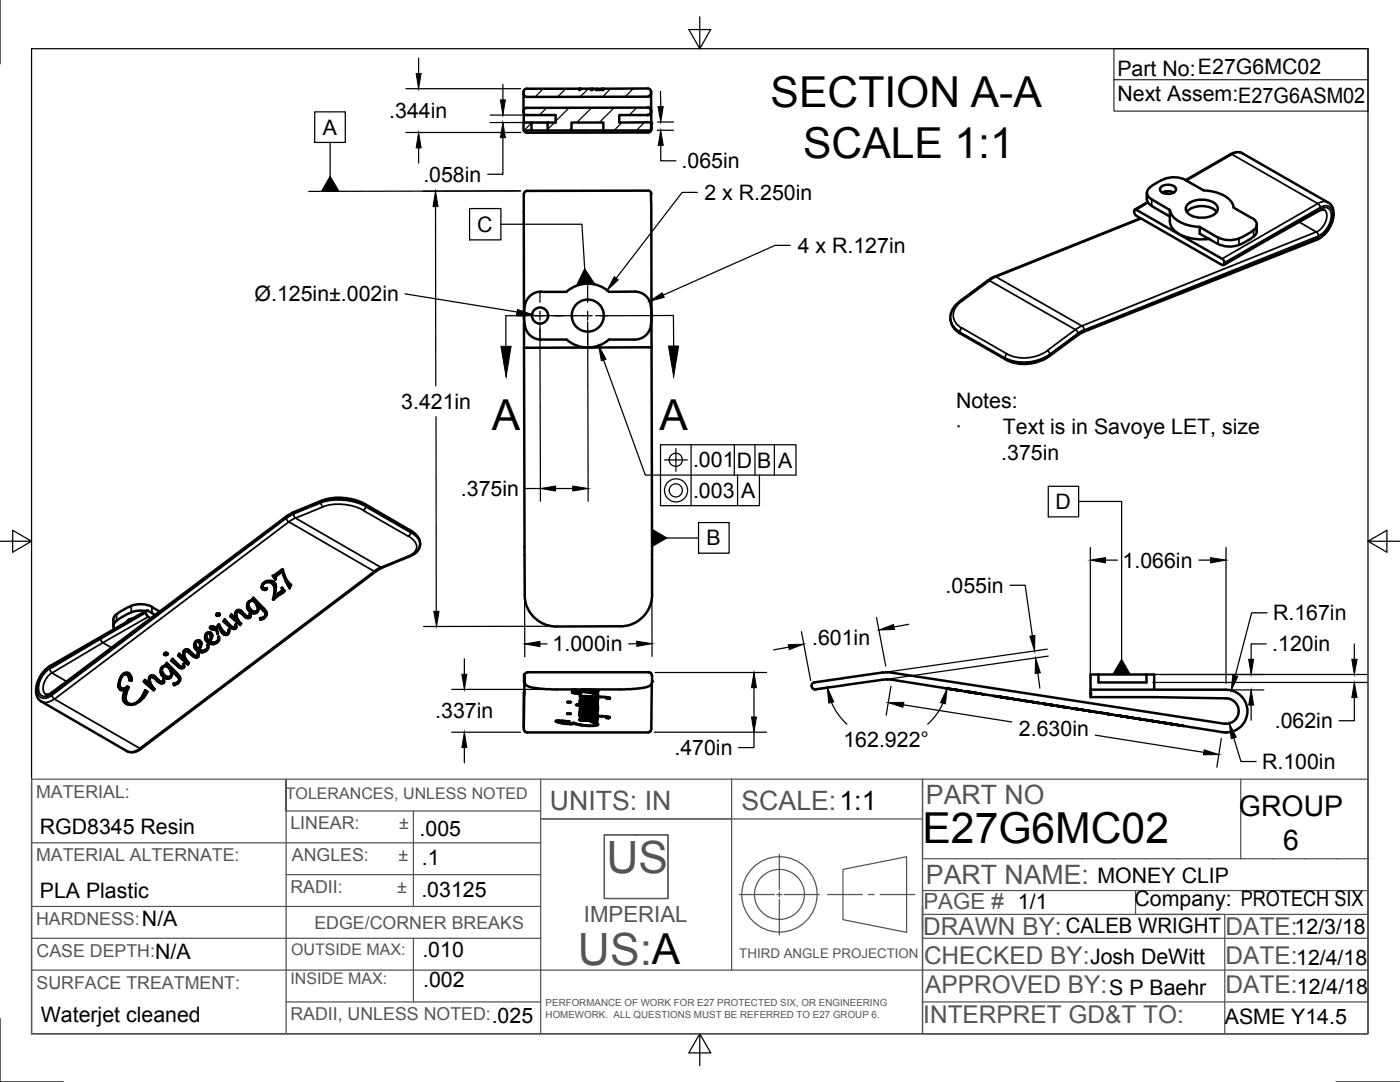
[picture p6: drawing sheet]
<svg xmlns="http://www.w3.org/2000/svg" width="279mm" height="216mm" viewBox="0 0 279 216" stroke-linecap="round" stroke-linejoin="round" font-family="sans-serif">
<!-- layer: Visible -->
<g fill="none" stroke="#000" stroke-width=".5">
<path d="M115.6 17.7h-10.5a.68 .68 0 0 0-.6 .6v3.7M115.8 17.7v.3h-.2v-.3l.2 .1M115.8 17.7v.2M115.8 17.7h2.2M118 17.7h.3M118 17.7l-.1 .3h.3l.1-.3M118.3 17.7h.8l-.2 .3h1.5l.1-.3M120.2 17.7h.3M120.2 17.7l-1.1 .1M120.2 17.7v.3M120.5 17.7h8.9l.4 .2 .1 .4M129.9 18.3v.4a.6 .6 0 0 1-.6 .6h-24.3l-.4-.2-.1-.4"/>
<path d="M129.9 18.3l.1 7.3M104.5 38.7l.1 30.7M104.5 22.5v2M106.1 26h3.2M106.1 24.5h-1.6v1.5h1.6M106.1 24.5h3.2M106.1 24.5v1.5M109.3 26h4.8M109.3 24.5v1.5M114.1 26h6.3M114.1 26v-1.5h6.3v1.5M120.4 26h9.5"/>
<path d="M129.3 21.5a.62 .62 0 0 1 .6 .6M129.3 38l-24.1 .1a.62 .62 0 0 0-.6 .6M129.4 38a.62 .62 0 0 1 .6 .7M129.9 38.7l.1 30.6M129.9 22.3v.1a.6 .6 0 0 1-.6 .6h-5.7v1.5l6.3-.1v1.6l-.4 .4-24.4 .1-.4-.2-.1-.3M129.9 22.1a.68 .68 0 0 0-.6-.6h-24.2a.72 .72 0 0 0-.6 .7 .72 .72 0 0 0 .6 .8h5.8v1.5h-1.6M129.9 22.1v.2M129.9 22.3a.62 .62 0 0 1-.6 .6M130 24.4l-.1 1.6M228.9 38.5v1.3M228.9 39.8l.4 .8 .6 .5M231.7 37.4a2.12 2.12 0 0 1 3 .2 1.39 1.39 0 0 1-1.8 1.1 1.23 1.23 0 0 1-1.4-1.1z"/>
<path d="M232 38.4a2.54 2.54 0 0 1 2.2 0M232.7 38.2l-.6 .3M236.5 35.9l3.7 2.1a6.4 6.4 0 0 1 5.9 2.8l.1 .6M236.6 35.9a6.4 6.4 0 0 0-7.7 2.3 1.47 1.47 0 0 0 1 1.6l3.6 2.1v2.2M236.6 36l8.9-5.2a2.32 2.32 0 0 1 2.5-.2l17.1 9.8a3.2 3.2 0 0 1 .8 3.9l-.6 1.3-.7 .9-1.5 1.2-46.9 18.5-1.1 .7-6.1 4.5-2.4 1-1.7 .2h-1.1l-2.3-.5-9.8-5.5a3.6 3.6 0 0 1-.3-6.3l6.4-4.8 29.8-11.9M108 58.2a3.2 3.2 0 0 0-3.2 2.7M121.5 58.2h5.2a3.2 3.2 0 0 1 3.2 2.7M121.5 58.2a6.4 6.4 0 0 0-8.4 0h-5.1M226.3 42.1v.2M226.4 42.3l.4 .7M226.8 41.9l17.1 9.7M226.8 43.1l17.1 9.8"/>
<path d="M226.8 41.8l-.4 .1v.2M229 40.3l-2.5 1.5M229.8 41.1l3.7 2.1M233.5 44.1a3.8 3.8 0 0 0 3 3.1l2.7 .6 2.2-.1M233.5 41.9a4 4 0 0 0 3 2.9l3 .5M236.9 42.3a4.4 4.4 0 0 1 5.9 0M237.1 40.7a4.5 4.5 0 0 1 5.8 .4 1.29 1.29 0 0 1-.8 1.8 4.6 4.6 0 0 1-5.3-.7 1.17 1.17 0 0 1 .3-1.5zM239.4 45.3v1.3l3.7 2.1M239.4 45.3l3.7 2.1M243.1 47.4a5.2 5.2 0 0 0 4.2 .2M243.1 48.7a5.2 5.2 0 0 0 4.2 .2M243.9 51.6l.5 .8"/>
<path d="M244.3 52.4v.2M244.4 52.6l-.1 .2h-.4M246.2 41.4l3.6 2.1M249.9 43.5a1.32 1.32 0 0 1 .9 1.1 1.32 1.32 0 0 1-.6 1.3l-1.3 .9-1.6 .8M250.8 44.8v1.3M250.8 46.1a2.22 2.22 0 0 1-1.5 1.7l-2 1.1M264.2 41.9l-.4-.1-.5 .2-19.1 10.9M104.7 60.9a9.5 9.5 0 0 0 .5 5.4 3.3 3.3 0 0 0 2.8 1.5h5.1a6.4 6.4 0 0 0 8.4-.1M129.9 60.9a12.1 12.1 0 0 1-.2 4.8 3.3 3.3 0 0 1-3 2.1h-5.2M130 69.3l-25.4 .1M130 69.3l.1 49.4a6.3 6.3 0 0 1-6.3 6.3h-12.7a6.3 6.3 0 0 1-6.4-6.3l-.1-49.3M49.8 120v.1"/>
<path d="M50.4 119.6v.2M50.4 119.8l-.1-.1 .3-.4 2.3 2.3 .3 .7v.5M50.4 119.8a1.14 1.14 0 0 0-.9 1.7M50.4 119.7h.2M50.6 119.7l.1 .2M50.6 119.7v.2M50.6 119.9l-.8 .2M50.6 119.9l.2 .2M50.7 119.9l.6 .8M50.7 119.9l.1 .2M52.2 117.1l.2 .3M52.4 116.7v.1"/>
<path d="M52.4 116.7v.3M52.4 116.5v.2M52.4 117.4l.4 .1M52.4 117.4l.1 .2M52.5 117.6l.3 .1M52.7 116.2v.2M52.7 116.4a.57 .57 0 0 0-.2 .8 .57 .57 0 0 0 .8 .2l-.1 .2M52.8 117.5v.2M53.1 117.4l-.3 .1M53.1 117.4h.1M53.1 117.4l.1 .2M53.2 117.6l-.4 .1"/>
<path d="M53.4 116l.7 .1M53.4 116h-.4M53.4 116v.1M53.4 116.1l.8 .2M53.4 116.1l-.7 .3M54.1 116.1l.4 .4M54.1 116.1l.1 .2M54.2 116.3l.4 .4M54.5 116.5l.3 .7M54.5 119.5h.1M54.5 116.5l.1 .2M54.5 114.9l.4 .5"/>
<path d="M54.6 116.7l.2 .5M54.8 117.2l-.1 1.7-.2 .7 .1 .1v-.2M54.9 115.6l-.5-.7 .4-.2 1.6-1.1a5.9 5.9 0 0 0 1.7 3.1l-.3 .7M54.9 115l.1 .4M54.9 115l.1 .2M54.9 115.4h.1M54.9 115.4v.2M55 115.2l-.1 .4M55 116.8v.2M55 117l-.2 2M55 117l.1 .2M55.1 117.2a1.39 1.39 0 0 0-1-1.3 1.39 1.39 0 0 0-1.5 .4l-.1 .1a.71 .71 0 0 0 0 1.2"/>
<path d="M55.1 117.2l-.3 1.8M55.1 119l-.5 .5M55.1 119l.1 .1M55.2 119.1l-.6 .6M56.3 117.3v.2M56.4 113.8l.6 1.9M56.4 114l.6 1.9M56.4 114v-.2l-1.5 1.2M56.4 114l-1.4 1.2M56.4 118.1l-1.3 .9M56.4 118.1l.1 .2M56.5 118.3l.3-.4-.5-.6v.6l-1.5 1.1"/>
<path d="M56.5 118.3l-1.3 .8M56.8 117.8l-.4 .3M57 115.7l.7 1.5M57 115.9l.8 1.5M57 115.7v.2M57.7 117.2l.1 .2M58 116.6l-.3 .6M22.6 123.7v1.3M23.2 122.6l-.4 .5-.2 .5M23.6 136.9l.4 .6M23.9 135.7v1.1M23.9 135.7l.1 .2"/>
<path d="M24 137.5l.7 .1 .3-.2v.2M24 135.9a.92 .92 0 0 0 .7 1.5l.8-.4 .2 .2-.5 1.4M24 137.5v.2M24.2 135l-.3 .7M24.2 135.2l-.2 .7M24.2 135v.2M24.6 134.5l-.4 .5M24.6 134.5l.1 .2M24.7 134.7l-.5 .5M25 137.6l-.3 .8-.1 1M25 137.6l-.4 .2-.6-.1M25.1 138.5v1"/>
<path d="M25.1 138.5l.1 .1M25.2 138.6a1.3 1.3 0 0 0 .7 1.8 2.36 2.36 0 0 0 2.4-1.4l.7-1.3 .4 .4-.7 1.1M25.3 134.4l.4 .5 .1 .5M25.3 134.6l.4 .5 .1 .7h.5M25.3 134.4l-.4-.1-.3 .2M25.3 134.6l-.3-.1-.3 .2M25.3 134.4v.2M25.6 137.1l-.5 1.4M25.7 123.6l.2 .1M25.8 135.6h.5v.2M26.2 120.9l-1.6 .8-1.4 .9M26.2 120.9a5.2 5.2 0 0 1 4.2 .2"/>
<path d="M26.3 135.8v-.2a1.09 1.09 0 0 0-.6-1.2 1.09 1.09 0 0 0-1.3 .2v.1a3.5 3.5 0 0 0-.7 2.5l.3 .5M26.3 135.3v.3M26.6 123.4a1.47 1.47 0 0 0-1.3 .7M27.9 139.7l-.6 .4M27.9 139.9l-1 .6M27.9 139.7v.2M28.7 139l-.8 .7M28.7 139v.2M28.7 139.2l-.8 .7M29 121.9a7.5 7.5 0 0 0-6.3 2.6l-.1 .7 .2 .3M29.1 122.1v.2M29.1 122.3a1.26 1.26 0 0 0 1 1.1"/>
<path d="M29.2 121.8l-19.4 11.2-.8 .6-.8 1.1-.6 1.1-.3 1.1a2.65 2.65 0 0 0 1 3.1l17 9.9a2.64 2.64 0 0 0 2.9-.5l47-35.5 .8-.5 5.8-2.4a2.6 2.6 0 0 0 2-2.2 2.6 2.6 0 0 0-1.4-2.6l-10-5.8-1.5-.6-1.7-.4-2.4-.1-2 .4-6.3 2.5-1.2 .7-47.2 35.5-.6 .2h-.4M29.3 138l-.6 1M29.6 121.9l1.4 .8M29.6 121.8l-.4 .1-.1 .2M29.7 135.5l.5 1.3-1.3-1.2-.2 .4 2 1.8-.1-.2-1.9-1.7M30 134.9l-.1 .8M30 134.9l.1 .2M30.1 135.1a1.62 1.62 0 0 0 .4 2l.4 .4-.2 .3M30.2 134.9h.2M30.2 134.9h-.2M30.2 134.9l.1 .1M30.3 135l.1 .1"/>
<path d="M30.3 135l-.2 .1M30.3 121.1l1.6 .9M30.4 134.9l.3 .2M30.4 135.1l.3 .2M30.4 134.9v.2M30.7 135.1l1.1 1M30.7 135.1v.2M30.7 135.3l1.2 .9M30.8 137.4l-.2 .2M31.8 136.1l.4 .1M31.8 136.1l.1 .1M31.9 136.2l.3 .2"/>
<path d="M32 134l.2 .4M32.2 134.4l.2 .4 .4 .3M32.2 134.6l.6 .7M32.2 134.4v.2M32.2 136.2v.2M32.3 133.7a1.45 1.45 0 0 0 1.6 1.3l.3-.3-.1-.8M32.4 133l-.1 .7M32.5 133.1l-.2 .6M32.5 133v.1M32.6 136.1l-.4 .1M32.6 136.1v.2M32.6 136.3l-.4 .1"/>
<path d="M32.7 135.9v-.4h-.1a.42 .42 0 0 1-.2 .6 .42 .42 0 0 1-.6-.3l-.7-.7a.78 .78 0 0 0-1.1-.3 .78 .78 0 0 0-.2 1.1l.4 .9M32.7 135.5v.6M32.7 135.9l-.1 .2M32.7 135.9v.2M32.7 130.5h.1M32.7 136.1l-.1 .2M32.8 135.1l.6 .1M32.8 135.1v.2M32.8 135.3l.6 .1M32.8 130.5h.3M32.8 130.7h.3M32.8 130.5v.2"/>
<path d="M33.1 132.6l.1 .2M33.1 130.5v.2M33.2 132.8l-.2-.1 .3-.4 2.2 2.2 .4 .5v.8M33.2 132.8a1.14 1.14 0 0 0-1.1 .6 1.14 1.14 0 0 0 .1 1.2M33.2 132.8h.1M33.3 133l-.8 .1M33.3 130.5h-.2M33.3 133l.2 .1M33.3 132.8l.2 .1M33.3 132.8v.2M33.3 130.5l.1 .1M33.4 130.6a.32 .32 0 0 0-.2-.4 .32 .32 0 0 0-.4 .2v.3"/>
<path d="M33.4 130.6l-.3 .1M33.4 130.4l-.1 .1M33.4 135.2v.2M33.5 132.9l.5 .8M33.5 133.1l.6 .8M33.5 132.9v.2M34 135l-.6 .2M34 135.2l-.6 .2M34 133.7l.2 .6M34 133.7l.1 .2M34 135v.2M34.1 133.7v-.2l1.6 1.7"/>
<path d="M34.1 133.7l1.6 1.7M34.1 133.7l.3 .9-.4 .6M34.3 131.8l1.5 1.2M34.3 134.2l-.3 .8M34.7 136.4v.1M34.7 136.5v.2M34.7 136.4v.3M35.4 136.2l-.7 .3M35.4 136.2l.1 .2M35.5 136.4l-.8 .3M35.7 135.4a.87 .87 0 0 1-1 1M35.7 135.2l.1 .3"/>
<path d="M35.7 135.2v.2M35.8 133l.4 .1M35.8 133v.2M35.8 133.2l.5 .1M35.9 135.6l-.5 .6M35.9 135.6v.2M35.9 135.8l-.4 .6M36 135.3l-.1 .3M36.2 133.1l.1 .2M36.6 130.4l.4 1.3-1.2-1.3-.3 .4 2 1.8v-.2l-1.9-1.7M36.6 133l-.4 .1M36.6 133.2l-.3 .1"/>
<path d="M36.6 133v.2M36.7 132.5h-.1a.39 .39 0 0 1-.2 .6 .39 .39 0 0 1-.5-.2l-1.5-1.5-.2 .5 1.6 1.3M36.7 132.5v.4M36.7 132.5l.1 .5M36.7 132.9l-.1 .1M36.7 132.9l.1 .1M36.8 133l-.2 .2M36.9 129.8l-.2 .3 .1 .4M36.9 129.9l-.1 .2a2.31 2.31 0 0 0 .8 2.1M36.9 129.8v.1M37.1 129.7h.2M37.1 129.7l-.2 .1"/>
<path d="M37.1 129.7v.2M37.1 129.9h.2M37.1 129.9h-.2M37.3 129.7l.3 .2M37.3 129.7v.2M37.3 129.9l.3 .2M37.6 129.9l1 1M37.6 129.9v.2l1.1 1M37.6 132.2l-.1 .2M37.6 132.2l.1 .1-.2 .3M38.6 130.9l.5 .1M38.6 130.9l.1 .2"/>
<path d="M38.7 131.1l.4 .1M38.7 128.8l.2 .4M38.9 129.2l.6 .6M38.9 129.3l.6 .7M38.9 129.2v.1M39 128v.5M39.1 131v.2M39.1 127.9l.1 .1M39.2 128a1.03 1.03 0 0 0 .5 1.5l.2-.8-.1-.4M39.2 128h.4M39.4 130.9l-.3 .1M39.4 130.9l.1 .2"/>
<path d="M39.5 129.8l.8 .2M39.5 130l.8 .2M39.5 131.1l-.4 .1M39.5 127.8h.1M39.5 129.8v.2M39.5 127.8l.3 .3M39.5 127.8l.1 .2M39.6 128l.2 .3M39.6 130.7v-.3l-.2-.1a.44 .44 0 0 1-.2 .6 .44 .44 0 0 1-.6-.3l-.6-.6a.77 .77 0 0 0-1.1-.3 .77 .77 0 0 0-.3 1l.4 1M39.6 130.4v.5M39.6 130.7l-.2 .2M39.6 130.9l-.1 .2"/>
<path d="M39.6 130.7v.2M39.8 128.1l.1 .5M39.8 128.1v.2M40.2 128.5l-.4 1.1a.97 .97 0 0 0 1.1 .1 .97 .97 0 0 0 .5-1M40.2 128.5a.72 .72 0 0 0-.8-.7 .72 .72 0 0 0-.7 .8l.2 .7M40.2 128.3l-.5 1.1 .1 .2M40.2 128.2v.3M40.3 130v.2M40.9 127.2l.1 .3M41 127.5l.6 .6M41 127.5l.1 .2M41.1 127.7l.6 .6"/>
<path d="M41.1 129.7l-.8 .3M41.1 129.9l-.8 .3M41.1 129.7v.2M41.2 126.4l-.1 .5M41.3 126.4a1.08 1.08 0 0 0 .5 1.5l.3-.6-.1-.6M41.3 126.4h.4M41.3 126.3v.1M41.4 128.7l.2 .1-.1 .6M41.4 128.7v.1M41.5 129.2l-.4 .5M41.5 129.4l-.4 .5M41.5 129.2v.2"/>
<path d="M41.6 128.7l-.1 .5M41.6 128.1l.9 .2M41.6 126.2h.1M41.6 128.1l.1 .2M41.7 128.3l.8 .2M41.7 126.2l.3 .3M41.7 126.2v.2M41.7 126.4l.3 .3M41.9 125.2l.2 .1M42 126.5l.1 .4M42 126.5v.2M42.1 125.3l.3 .2 .6-.1"/>
<path d="M42.1 125.3v.2M42.1 125.5l.4 .2 .5-.1M42.1 125.5l-.2-.3a.65 .65 0 0 1 1.1 .1l.7-.7a3.2 3.2 0 0 0 1.5 1.8l.3-.1 .1-.6h.1M42.1 125v.3M42.2 125.2l-.1 .1 .3 .1h.5M42.2 125v.2M42.3 126.7l-.4 1.3M42.3 126.6v.1M42.3 126.7l.1 .2M42.4 126.9l-.3 .8a.32 .32 0 0 0 0 .4 .32 .32 0 0 0 .4 .1 .93 .93 0 0 0 1.1-1.2M42.4 126.9a.74 .74 0 0 0-.9-.7 .74 .74 0 0 0-.6 .9l.2 .6M42.4 125.1l.3 .1"/>
<path d="M42.4 125.1l-.2 .1M42.4 125v.1M42.5 128.3v.2M42.7 125.2l.2 .2M42.7 125.1v.1M42.8 125.2l.1 .2M43 125.4l.4 .9M43 125.6l.4 .9M43 125.4v.2M43.2 125.5l.3 .6v.4h-.1M43.2 122.6h.1M43.2 122.6l.3 .1"/>
<path d="M43.2 122.6l.1 .2M43.3 128l-.8 .3M43.3 122.8l.2 .1M43.3 128v.2M43.3 128.2l-.8 .3M43.3 125.2l-.2 .1 .1 .2M43.3 125.2l.1 .2M43.4 125.4l-.2 .1M43.4 126.3h.1M43.4 126.3v.2M43.5 122.7v.2M43.6 127h.1v.7"/>
<path d="M43.6 125l-.3 .2M43.6 127v.1M43.6 125v.2M43.6 125.2l-.2 .2M43.7 127.5l-.4 .5M43.7 124.7l.4 1.1 .6 .6M43.7 124.7l-.1 .3M43.7 124.8l-.1 .4M43.7 124.7v.2v-.2M43.7 127.5v.2M43.7 124.7h.1M43.7 127.1v.4"/>
<path d="M43.7 127.7l-.4 .5M43.7 124.9l.4 1.1 .6 .6M43.8 122.8a.31 .31 0 0 0-.3-.4 .31 .31 0 0 0-.3 .3l.1 .1M43.8 122.6l-.3 .1M43.8 122.8l-.3 .1M43.8 122.6v.2M43.8 122.5v.1M44.7 126.4l.3 .1M44.7 123.9l1.5 1.3M44.7 126.4v.2M44.7 126.6l.4 .1M45 126.5l.6-.2 .1-.6v.6l-.2 .3"/>
<path d="M45 126.5l.1 .2M45.4 126.4l.1 .2M45.5 126.6l-.4 .1M45.7 126v.2M46 122.9l1.9 1.7M46.2 125.2l.4 .1M46.2 125.2v.2M46.2 125.4l.4 .1M46.6 125.3v.2M46.9 122.5l.5 1.3M47 125.2l-.4 .1M47 125.2v.2"/>
<path d="M47 125.4l-.4 .1M47.1 124.7v.5M47.1 125l-.1-.4a.37 .37 0 0 1-.1 .5 .37 .37 0 0 1-.5 0l-1.6-1.5-.2 .4 1.6 1.4M47.1 125l-.1 .2M47.1 125.2l-.1 .2M47.1 125v.2M47.3 121.9l-.2 .4v.4M47.3 121.9v.2M47.3 122.1a1.32 1.32 0 0 0 .3 1.7l.4 .6M47.4 123.8l-1.2-1.2-.3 .4 2 1.7M47.5 121.8l.2 .1M47.5 122l.2 .1"/>
<path d="M47.5 121.8l-.2 .1M47.5 122l-.2 .1M47.5 121.8v.2M47.7 121.9l.2 .2M47.7 122.1l.3 .2M47.7 121.9v.2M47.9 124.6v.1M47.9 122.1l1.2 .9M47.9 122.1l.1 .2M48 122.3l1.1 .9M48 124.4l-.1 .2M48 124.4l.1 .1-.2 .2"/>
<path d="M49.1 123l.4 .2M49.1 123.2l.4 .1M49.1 123v.2M49.3 121l.1 .4M49.4 121.4l.7 .6M49.4 121.4l.1 .1M49.5 121.5l.6 .7M49.5 123.2v.1M49.7 120.1l-.1 .6M49.8 120.1a1.29 1.29 0 0 0 .6 1.8 .63 .63 0 0 0 .7 .1 .63 .63 0 0 0 .3-.7l-.1-.4M49.9 123.1l-.4 .1M49.9 123.2l-.4 .1"/>
<path d="M49.9 123.1v.1M50 122.5h-.2a.41 .41 0 0 1-.2 .5 .41 .41 0 0 1-.5-.2l-.9-.8a.77 .77 0 0 0-1.1-.1 .77 .77 0 0 0 0 1.1l.3 .8M50 122.5v.3M50 122.5v.5M50 122.8l-.1 .3M50 122.8v.2M50 123l-.1 .2M50.1 122l.6 .2M50.1 122v.2M50.1 122.2l.6 .2M50.7 122.2v.2M50.8 120.1l.5 .8"/>
<path d="M51.2 122l-.5 .2M51.2 122l.1 .2M51.3 122.2l-.6 .2M51.3 120.7l.1 .5M51.3 120.7v.2M51.4 120.7l-.1-.2 1.6 1.7M51.4 120.7l1.6 1.7M51.4 120.7a1.08 1.08 0 0 1-.1 1.5M51.6 121.2l-.4 .8M51.9 123.3v.2M51.9 123.5l.1 .2M52.7 123.2l-.8 .3"/>
<path d="M52.7 123.4l-.7 .3M52.7 123.2v.2M52.9 122.2l.1 .3M52.9 122.2l.1 .2M53 122.4a.87 .87 0 0 1-1.1 .9l.1 .4M53.1 122.6l-.4 .6M53.1 122.6l.1 .2M53.2 122.2l-.1 .4M53.2 122.8l-.5 .6M104.6 138.3v.2M104.6 138.4l.1 .2M104.7 138l-.1 .2"/>
<path d="M104.7 135v1.1a1.45 1.45 0 0 0 1.7 1.1l3.7 .4h14.7l2.5-.2 1.3-.2a1.29 1.29 0 0 0 1.5-1.2v-1.3l-.1-.3-.4-.3-24.4 .1a.59 .59 0 0 0-.5 .6l-.2 10.3M104.7 134.6h-.1l.1 1.6M114.3 137.6l-.1 .2h1.1h-.4l-.1-.2M114.4 138v.2M114.6 138.3l.9 .1M114.6 138.3l-.4-.2 .4-.1h1.7l2.5 .4M114.6 138.3h.1M114.7 138v.1M115.4 138h.1M115.5 138.3v.1M115.8 139l-.2-.1 5.1 .2 1 .2v.1h-.2M115.8 138.4h-.3"/>
<path d="M115.8 138.3v.1M115.8 138.9v.1M115.8 139h.3M115.9 139v.1M116 139.6l3.3 .4-3.4-.1M116 137.6l1.3 .1M116 139.5v.1M116.1 139l-.4 .1 .8 .2 1.9 .1M116.1 138.9v.1M116.1 139.6h.6M116.1 139.6h-.1M116.1 139.5v.1"/>
<path d="M116.2 138.1l1.5 .2M116.2 138.1l-1.2-.1-.6 .2 .3 .1h1.3l-.2 .1M116.2 138v.1M116.2 139.2h.1M116.3 139.7l1.6 .2-2.3-.1h.3M116.3 139.7h.1M116.3 139.5v.1M116.4 139l-.5 .1 1.4 .2h1.8M116.4 137.6l2.6 .1 .5 .2-2.2-.2M116.4 139h.3M116.4 138.9v.1M116.7 139l2.1 .2"/>
<path d="M116.7 138.9v.1M116.7 139.5l2.5 .1M116.9 138.1h.1M117.2 139.3v.1M117.3 137.6v.1M117.7 138.3l1.5 .3M117.7 138.2v.1M117.8 139l3.1 .2M117.8 139l1.1 .1 .5 .2-1 .1M117.8 139h.1M118.4 139.3v.1M118.7 138.1l-.5-.1h1.1l-.1 .4"/>
<path d="M118.7 138.1h.1M118.7 138v.1M118.7 139.6h.1M118.8 139.2l.3 .1M118.8 138.2l.4 .1M118.8 138.3v.1M118.8 139.1v.1M118.8 138.1v.3M118.8 138v.1M118.9 139.5l-3.2 .1 .6 .1M118.9 139.5l-.4-.1 .9 .2h-.2M118.9 139.5h.1"/>
<path d="M119.1 139.2v.1M119.1 139.2v.2M119.2 138.3v.3M119.2 139.5v.1M119.2 138.3h.1M119.2 138.4l.2 .2h-.2M119.3 138l-.1 .4M120.9 139.2h.4M120.9 139.1v.1M121.3 139.2l.1 .1M121.3 139.2h.1M121.4 139.3l.1-.1v.2"/>
<path d="M121.4 139.3l-.3 .1h.4M130.1 136.4l-.1 9.2-.1 .2-.5 .3h-24.3l-.3-.1-.3-.4 .1-7.7M177.1 135.6l-14.5 2a.73 .73 0 0 1-.6-.7 .73 .73 0 0 1 .6-.8l13.5-1.9h1.7l66.9 10.2M188.7 137.4l1.7 .2zM189.2 137.4l2.7 .5zM192.5 138l3.8 .6zM198.3 138.9l3.5 .5-2.5-.4 .5 .1M199 139l2.2 .3zM199.2 139l.6 .1M199.8 139.1l2.3 .3zM202.1 139.4l1.3 .2zM203.1 139.6l2.6 .4z"/>
<path d="M217.6 138.3v.2M217.6 139.1h12.8M217.6 138.4l.1 .7M217.7 137.6l-.1 .6M217.7 138.3v.2M217.7 137.6v.6M217.7 138.4v.7M219.2 134.6h-1.6v3h27.1a4.3 4.3 0 0 1 4.3 4.7 4.3 4.3 0 0 1-5 3.8l-66-10.5h-1M219.2 134.6h9.6M219.2 134.6v1.6h9.6v-1.6M228.8 134.6h1.5v3M230.3 139.1l14.4 .3a2.53 2.53 0 0 1 2.5 2.5 2.53 2.53 0 0 1-2.5 2.5"/>
<path d="M25.2 140.2l.6 .2 .2 .2M25.2 140.2l-.5-.4-.1-.4 .1 .5 .5 .5M25.2 140.2v.2M25.2 140.4l.8 .2M26.9 140.3v.2M26.9 140.5l-.9 .1M111 143.8v.2M111.1 143.8l.1 .2M111.2 144l1.8 .4h1.1l.2-.1h.4l2.1 .5h1.6l.6-.1 .1-.1M111.4 144.2l2.5 .3M111.4 144.1v.1M111.6 143.9l1.7 .1"/>
<path d="M111.6 143.9l-.4 .1M111.6 143.8v.1M113.3 142.4v.1M113.3 143.9l.4 .1-1.9-.2-.9 .1 .5 .3M113.3 140v.1M113.3 140h.5M113.3 140.1h.3M113.5 142.4v.1M113.6 140.1h.2M113.6 140v.1M113.8 140l.2 .1h-.2M113.8 142.4h-.6l.1 .1"/>
<path d="M113.8 142.4l.1 .1h-.6M113.8 140v.1M113.8 142.4v.1M113.9 144.4l.3 .1a1.15 1.15 0 0 1 1.1 .1l1.7 .3 2.2-.2M114.6 144.3v.1M115.1 140.6l-.2 .1 1.4-.1M115.1 140.6v.1M115.2 140.6h.7h-.3M115.2 140.6h.1M115.3 140.6h.3M115.3 140.6h.1M115.5 140.7h.1"/>
<path d="M115.6 140.6h.1M115.8 142.8l-.3-.1 4.8 .2 1.4 .3-.3 .1M115.8 141.4l2 .2M115.8 141.3v.1M115.8 142.7v.1M115.8 142.5h-.2h3.3M115.8 142.5l3.3 .1M115.8 140.9l2 .2-.6-.1M115.8 140.9h.1M115.8 142.5h.1M115.8 143.7v.1M115.9 140.1v.1"/>
<path d="M115.9 142.8v.1M115.9 140.6h.1M116 143.5l3.3 .4-3.5-.1M116 143.4v.1M116 142.7l-.2 .1M116 142.8l-.3 .1 .6 .2 2.1 .2M116 140.5l-.2-.1 3.2 .1M116 140.5l-.9 .1M116 140.4l.3 .2M116 142l3.3 .3-3.5-.1M116 140.4v.1M116 141v.1"/>
<path d="M116 141.5h.1M116 141.8v.2M116 144.6v.2M116 140.4l.1 .1M116.1 141.4h.5M116.1 141.4h-.3M116.1 140.9h.5M116.1 140.9h-.3M116.1 141.9h.6M116.1 141.9l-.1 .1M116.1 143.5h3M116.1 143.5h-.1"/>
<path d="M116.1 140.8v.1M116.1 141.3v.1M116.1 141.8v.1M116.1 143v.1M116.1 143.4v.1M116.1 140.5l3.1 .1M116.1 140.4v.1M116.2 142v.1M116.3 140.6l1.3 .1-1.3-.1M116.3 140.5v.1M116.3 141.8v.1M116.3 143.4v.1"/>
<path d="M116.3 142.8l-.4 .1 1.8 .3 1.3-.1-.3-.1M116.3 142.8h.3M116.3 142.7v.1M116.6 142.8l1.4 .1M116.6 141.4l1.2 .2M116.6 140.9l.6 .1M116.6 140.9h.1M116.6 141.3v.1M116.6 142.7v.1M116.7 143.4v.1M116.7 141.9h2.6l-.5-.1h-.3l.4 .1-2.9-.1-.3 .1 2.2 .3h-2.3h.2M117 141.7h1.1"/>
<path d="M117 141.1v.1M117 141.6v.1M117.1 141.4v.1M117.2 140.9h-1.5a1.9 1.9 0 0 0 1.6 .3h.8M117.2 140.9l.7 .2 1.2-.1M117.2 140.9v.1M117.2 143.1v.1M117.7 144.8v.1M117.8 142.8l3.1 .2M117.8 142.9l1.5 .2-.2 .1M117.8 141.1h.1M117.8 141.6h.1"/>
<path d="M118 142.9l.7 .1M118 142.9h.1M118.1 141.1v.1M118.1 141.6v.1M118.4 143.2v.1M118.6 144.3l.5 .3M118.6 144.1v.2M118.6 144.1l-.7-.1 .7 .3M118.6 144.1l.4 .1a.28 .28 0 0 1 .3 .1 .28 .28 0 0 1 0 .4h-.1M118.6 141.9v.1M118.6 142.6h.1M118.6 143.5h.1"/>
<path d="M118.6 144.8h.1M118.7 140.2v.1M118.7 140.6h.1M118.7 143h.1M118.9 141.4l-.6-.1 1.1 .2-.4 .2M118.9 141.4l.2 .1M118.9 140.9l-.6-.1 .7 .1 .4 .2-.4 .1M118.9 140.9l.2 .1M118.9 140.9h.1M118.9 141.4h.1M118.9 143.4h.1M118.9 142.5l-.5-.1 .9 .1-.2 .1"/>
<path d="M118.9 140.2l-3.3-.1 .3 .1M118.9 140.2l-.4-.1 .8 .1h-3.4M118.9 140.1v.1M118.9 141.8v.1M118.9 142.5h.1M119 144.2l.1 .4M119 144.2v.3M119 141.7h-.9M119 141.2h-.9M119 140.5l-.5-.1 .8 .1-.1 .1M119 140.5h.1M119 141v.2"/>
<path d="M119 141.5v.2M119 143v.1M119.1 143.2l-.7 .1M119.1 141.5l-1.1 .1-1.2-.3-1.2 .1 1.4 .3M119.1 144.5h.1M119.1 140.9v.1M119.1 141.4v.1M119.1 143v.2M119.1 143.4h.2h-3.7l.5 .2 1.8 .2-2.3-.1 .2 .1M119.1 141.8v.2M119.1 142.5v.1M119.2 140.2v.1"/>
<path d="M119.2 140.5v.1M119.2 144.5v.2M119.3 144.4l-.1 .1M120.9 143l.3 .1M120.9 142.9v.1M121.2 143.1l.2 .1-.4 .1h.4M121.2 143v.1M121.4 143.1v.2M121.4 143v.1M206.2 140.1l.8 .1M206.2 140.1h.3M206.2 140.1l-.4-.1 .6 .1"/>
<path d="M206.4 140.1h.2zM207 140.2l.5 .1zM208.1 140.4h.3M208.1 140.4l1.1 .2zM208.1 140.4l1.6 .2-1.3-.2M208.4 140.4l1.3 .2M208.4 140.4l1.1 .2M209.5 140.6l.9 .1-.7-.1M209.5 140.6l.4 .1-.2-.1M209.5 140.6h.2M210.7 140.8l2.7 .4zM211.3 140.9l1.5 .2z"/>
<path d="M211.4 140.9l1.4 .2zM213.8 141.3l2.6 .4zM214.3 141.4l1.6 .2zM216.8 141.8l.9 .1-.9-.1M217.2 141.8l3.2 .5zM220.9 142.4h.1M220.9 142.4l.8 .1M220.9 142.4h-.4l.6 .1M220.9 142.4l.2 .1M221.1 142.5h.1M221.7 142.5l.4 .1zM222.7 142.7l3.8 .6z"/>
<path d="M226.4 143.3l1 .2M226.5 143.3l3.6 .6-2.7-.4M227.4 143.5h.3zM229.5 143.8l6.7 1.1zM232.4 144.3h.1"/>
<circle cx="107.8" cy="63" r="1.61"/>
<circle cx="117.3" cy="63" r="3.2"/>
</g>
<g fill="#000">
<circle cx="115.8" cy="17.7" r=".25"/>
<circle cx="129.3" cy="21.5" r=".25"/>
<circle cx="129.3" cy="23" r=".25"/>
<circle cx="130" cy="24.6" r=".25"/>
<circle cx="42.8" cy="125.2" r=".25"/>
<circle cx="115.3" cy="137.8" r=".25"/>
<circle cx="117.9" cy="139.9" r=".25"/>
<circle cx="118" cy="139.1" r=".25"/>
<circle cx="118.2" cy="138" r=".25"/>
<circle cx="121.5" cy="139.2" r=".25"/>
<circle cx="130.1" cy="136" r=".25"/>
<circle cx="188.7" cy="137.4" r=".25"/>
<circle cx="190.9" cy="137.7" r=".25"/>
<circle cx="191" cy="137.7" r=".25"/>
<circle cx="191.4" cy="137.8" r=".25"/>
<circle cx="192.8" cy="138" r=".25"/>
<circle cx="193" cy="138" r=".25"/>
<circle cx="193.2" cy="138.1" r=".25"/>
<circle cx="193.6" cy="138.1" r=".25"/>
<circle cx="193.7" cy="138.1" r=".25"/>
<circle cx="194.4" cy="138.3" r=".25"/>
<circle cx="194.9" cy="138.3" r=".25"/>
<circle cx="195.5" cy="138.4" r=".25"/>
<circle cx="196.3" cy="138.6" r=".25"/>
<circle cx="198.9" cy="139" r=".25"/>
<circle cx="199.3" cy="139" r=".25"/>
<circle cx="199.6" cy="139.1" r=".25"/>
<circle cx="200.1" cy="139.2" r=".25"/>
<circle cx="200.5" cy="139.2" r=".25"/>
<circle cx="200.6" cy="139.2" r=".25"/>
<circle cx="201" cy="139.3" r=".25"/>
<circle cx="201.1" cy="139.3" r=".25"/>
<circle cx="201.2" cy="139.3" r=".25"/>
<circle cx="201.4" cy="139.4" r=".25"/>
<circle cx="202.8" cy="139.5" r=".25"/>
<circle cx="203" cy="139.6" r=".25"/>
<circle cx="203.1" cy="139.6" r=".25"/>
<circle cx="204.1" cy="139.7" r=".25"/>
<circle cx="205" cy="139.9" r=".25"/>
<circle cx="114.3" cy="144.3" r=".25"/>
<circle cx="116" cy="140.4" r=".25"/>
<circle cx="117.9" cy="143.8" r=".25"/>
<circle cx="117.9" cy="142.2" r=".25"/>
<circle cx="119.1" cy="140.9" r=".25"/>
<circle cx="121.4" cy="143.1" r=".25"/>
<circle cx="206.5" cy="140.1" r=".25"/>
<circle cx="206.8" cy="140.2" r=".25"/>
<circle cx="207" cy="140.2" r=".25"/>
<circle cx="207.1" cy="140.2" r=".25"/>
<circle cx="209" cy="140.5" r=".25"/>
<circle cx="209.1" cy="140.5" r=".25"/>
<circle cx="209.2" cy="140.6" r=".25"/>
<circle cx="209.4" cy="140.6" r=".25"/>
<circle cx="209.5" cy="140.6" r=".25"/>
<circle cx="209.6" cy="140.6" r=".25"/>
<circle cx="209.7" cy="140.6" r=".25"/>
<circle cx="209.9" cy="140.7" r=".25"/>
<circle cx="210" cy="140.7" r=".25"/>
<circle cx="211.3" cy="140.9" r=".25"/>
<circle cx="211.8" cy="141" r=".25"/>
<circle cx="212.6" cy="141.1" r=".25"/>
<circle cx="212.8" cy="141.1" r=".25"/>
<circle cx="214.3" cy="141.4" r=".25"/>
<circle cx="214.5" cy="141.4" r=".25"/>
<circle cx="214.9" cy="141.5" r=".25"/>
<circle cx="215" cy="141.5" r=".25"/>
<circle cx="215.9" cy="141.6" r=".25"/>
<circle cx="216.1" cy="141.7" r=".25"/>
<circle cx="216.9" cy="141.8" r=".25"/>
<circle cx="217.3" cy="141.9" r=".25"/>
<circle cx="217.4" cy="141.9" r=".25"/>
<circle cx="217.7" cy="141.9" r=".25"/>
<circle cx="218.7" cy="142.1" r=".25"/>
<circle cx="219.7" cy="142.2" r=".25"/>
<circle cx="220.6" cy="142.4" r=".25"/>
<circle cx="220.9" cy="142.4" r=".25"/>
<circle cx="221.1" cy="142.5" r=".25"/>
<circle cx="221.5" cy="142.5" r=".25"/>
<circle cx="221.7" cy="142.5" r=".25"/>
<circle cx="221.7" cy="142.6" r=".25"/>
<circle cx="223.2" cy="142.8" r=".25"/>
<circle cx="223.3" cy="142.8" r=".25"/>
<circle cx="223.4" cy="142.8" r=".25"/>
<circle cx="223.6" cy="142.9" r=".25"/>
<circle cx="223.9" cy="142.9" r=".25"/>
<circle cx="224" cy="142.9" r=".25"/>
<circle cx="224.5" cy="143" r=".25"/>
<circle cx="224.9" cy="143.1" r=".25"/>
<circle cx="225.4" cy="143.1" r=".25"/>
<circle cx="225.6" cy="143.2" r=".25"/>
<circle cx="225.8" cy="143.2" r=".25"/>
<circle cx="226.5" cy="143.3" r=".25"/>
<circle cx="227.1" cy="143.4" r=".25"/>
<circle cx="227.3" cy="143.4" r=".25"/>
<circle cx="227.4" cy="143.5" r=".25"/>
<circle cx="228.4" cy="143.6" r=".25"/>
<circle cx="229.6" cy="143.8" r=".25"/>
<circle cx="229.9" cy="143.9" r=".25"/>
<circle cx="230.1" cy="143.9" r=".25"/>
<circle cx="230.8" cy="144" r=".25"/>
<circle cx="231.7" cy="144.2" r=".25"/>
<circle cx="232.5" cy="144.3" r=".25"/>
<circle cx="233.1" cy="144.4" r=".25"/>
<circle cx="233.4" cy="144.4" r=".25"/>
<circle cx="233.5" cy="144.4" r=".25"/>
<circle cx="233.6" cy="144.5" r=".25"/>
<circle cx="234.5" cy="144.6" r=".25"/>
<circle cx="235.5" cy="144.8" r=".25"/>
<circle cx="235.9" cy="144.8" r=".25"/>
</g>
<!-- layer: Visible Narrow -->
<g fill="none" stroke="#000" stroke-width=".35">
<path d="M229.8 39.8v1.3M233.1 38.2l-.7 .4M245.6 30.8h.3M245.9 30.8l17.1 9.8-19.1 11M245.9 30.8l-9.1 5.3M248 30.6a2.05 2.05 0 0 0-2.1 .2M197.2 55.9l.3 .1M197.5 56l17.1 9.8M197.5 56l-5.6 4.2M198.5 55.2h.3M198.8 55.2l-1.3 .8M227.8 43.7l-29 11.6 17.1 9.7 46.8-18.7-3.4-2"/>
<path d="M229.1 40.5l-2.3 1.4M243.1 47.4v1.3M247.3 47.6v1.3M250.2 45.9v1.3M253.3 47.4l-.1 .3M253.3 47.4l-9 5.2M263 40.6l.5 .7a1.6 1.6 0 0 1 1.9 0 1.6 1.6 0 0 1 .6 1.8 5.6 5.6 0 0 1-2.9 4.3l-46.6 18.5M263.1 47.4l-.3 .4M263.4 42l.1-.3-10.2 5.7M263.4 41.4l-19.1 11M263.5 41.7a1.38 1.38 0 0 1 1.7-.1 1.38 1.38 0 0 1 .5 1.6 5 5 0 0 1-2.6 3.9l-46.8 18.8M264.3 41.9a2.13 2.13 0 0 1 .1 2.7l-.9 1.2-.8 .5 .4 .5v.3"/>
<path d="M265.1 40.4a2.05 2.05 0 0 0-2.1 .2M189.7 63.9a3.9 3.9 0 0 0 1.9 2.6h.1M189.7 63.8a3.4 3.4 0 0 0 1.9 2.4v-.3l.3-.5 9 5.2M191.5 66.3l9.1 5.2zM191.6 60.1h.3M191.9 60.1a2.96 2.96 0 0 0-1.7 2.7 2.96 2.96 0 0 0 1.7 2.7M200.6 71.5l.1 .2M200.6 71.4l.2-.6 .2-.2a7.9 7.9 0 0 0 8-.7l.5 .8a8.9 8.9 0 0 1-8.9 .7M209.5 71v-.2a8.9 8.9 0 0 1-8.9 .7M214.6 65.8l-5.6 4.1M214.6 65.8l1.3-.8 .3 .2 .1 .6M214.6 65.8l.5 .7"/>
<path d="M215 66.7l-.1 .2M215.1 66.5l-5.6 4.3 5.5-4.1M216.3 65.8l-1.2 .7M216.4 65.9l-1.4 .8M216.5 65.9l-.2 .3M64.3 99.9l-.2 .3a11.6 11.6 0 0 1 9 .7l-.2-.3M54.9 118.3v.2M55.3 114.6v.2M55.9 118.4v.2M57.1 103.4l-46.8 35.3 .5 .8M57.1 103.4l.5 .7M57.3 103.2l-47 35.3"/>
<path d="M57.4 103l-.1 .2M57.6 104.1l17.1 9.9-46.8 35.3M57.6 104.1l-46.7 35.4 17 9.8M57.7 117.1v.2M58.4 102.5l5.6-2.3-5.4 2.3M58.5 102.5l-1.2 .7M58.7 102.2l-.2 .3M59 103.4l17 9.8 5.5-2.2M59 103.4l-.4-.5v-.3l-1.5 .8M59 103.3l-1.3 .8M64.1 100.3v.3l.3 .5M64.1 100.3a11.6 11.6 0 0 1 9 .8"/>
<path d="M64.4 101.1l-5.4 2.3M64.4 101.1a10.3 10.3 0 0 1 8.1 .7M72.5 101.8l9 5.2M73 101.1l-.5 .7M73 101l9 5.3-9-5.2zM74.6 114h.4M76 113.2h.3M76 113.2l-1.3 .7M81.8 105.8l.2 .4M82 106.2a2.92 2.92 0 0 1 1.9 2.5M83.9 108.8a2.89 2.89 0 0 0-1.9-2.5l-.5 .7a2.45 2.45 0 0 1 1.6 2.6l-.9 1-.7 .4h.3M10.1 132.8l-.2 .3a5.2 5.2 0 0 0-2.4 5.1 1.49 1.49 0 0 0 2.4 .8l.5-.3"/>
<path d="M10.3 138.4a1.46 1.46 0 0 1-2.5-.4 4.7 4.7 0 0 1 2.1-4.5l.5 .7a3.5 3.5 0 0 0-1.5 4.1l.2 .2M10.4 138.2l-.1 .2M10.9 139.5a2.4 2.4 0 0 1-2.6 .5M20.1 127.5l.1 .5 .3 .2M20.1 127.5l-10.2 6M20.5 128.2l-10.1 6.1 2.9 1.7M20.5 128.2l1.8 1M23.3 122.6v1.3M26.2 120.9v1.3M29.1 122.1l-19.2 11M29.1 122.3l-9 5.2M29.6 123.1l-9.1 5.1"/>
<path d="M30.3 121.1v1.2M31.5 135.8v.2M35.2 134.6v.2M35.4 132.8l.1 .2M38.3 130.6v.2M43.9 125.3v.2M44.1 125.8v.2M45.8 124.9v.2M48.7 122.7v.2M52.4 121.6l.1 .2M27.9 149.3h.3M27.9 149.3a2.4 2.4 0 0 1-2.6 .5"/>
</g>
<!-- layer: Border -->
<path d="M0 .1v12.6M6.3 9.7h266.7v196.6h-266.7zM139.7 3.4v6.3l2.1-3.8h-4.3l2.2 3.8M0 108h6.3l-3.8-2.2v4.4l3.8-2.2M273 108l3.8 2.2v-4.4l-3.8 2.2h6.3M0 203.2v12.7h12.7M139.7 206.3l-2.2 3.8h4.3l-2.1-3.8v6.3M266.7 215.9h12.6" fill="none" stroke="#000" stroke-width=".25"/>
<!-- layer: Header -->
<g fill="none" stroke="#545454" stroke-width=".25">
<path d="M6.3 155.5h266.7v50.8h-266.7zM107.9 155.5v50.8M146 155.5v38.1M184.1 155.5v50.8M247.6 155.5v15.8M6.3 168.2h101.6M57.1 174.5h50.8M82.5 161.8v19.1M107.9 161.8h-50.8v-6.3v50.8M107.9 163.4h76.2M120.6 166.6h12.7v12.7h-12.7zM147.5 178.5h7"/>
<path d="M155 178.5h1M155.5 170.5v7M155.5 178v1M155.5 179.5v7M156.5 178.5h7.1M165.2 178.5h6.9M168.2 173.5l12.7-2.5v15l-12.7-2.5zM173.3 178.5h1.2M175.7 178.5h6.9M184.1 171.3h88.9M184.1 177.7h88.9M226.6 177.7v4.8"/>
<path d="M6.3 193.6h177.8v6.3h88.9M6.3 180.9h101.6M6.3 187.2h101.6M57.1 199.9h50.8M82.5 187.2v12.7M184.1 185.6v-4.7v6.3h88.9M184.1 187.2v6.4h88.9M184.1 199.9v6.4h88.9M184.1 182.5h88.9M228.6 182.5h15.8v23.8"/>
<circle cx="155.6" cy="178.5" r="7.5"/>
<circle cx="155.6" cy="178.5" r="5"/>
</g>
<g fill="none" stroke="#545454" stroke-width=".2">
<path d="M190.5 171.3h.1M196.8 171.3h.1M203.2 171.3h.1M209.5 171.3h.1M215.9 171.3h.1M222.2 171.3h.1M228.6 171.3h.1M234.9 171.3h.1M241.3 171.3h.1M247.6 171.3h.1M254 171.3h.1M260.3 171.3h.1"/>
<path d="M266.7 171.3h.1M273 171.3h.1"/>
</g>
<!-- layer: Titleblock -->
<path d="M222.3 9.7h50.7v12.5h-50.7zM222.3 15.9h50.7" fill="none" stroke="#000" stroke-width=".2"/>
<!-- layer: Dimensions -->
<g fill="none" stroke="#000" stroke-width=".25">
<path d="M81 17.7h22.9M83.5 11.6v3.1M100.4 16.9v3M131.8 18.2l.1 3.1M81 26.4h22.9M83.5 29.5v3M97.8 23h11.8M97.8 24.5h11.8M100.4 27.5v7.3h-3.1M103.9 38.1h-19.5M131.2 26h3.2M131.2 24.4h3.2"/>
<path d="M131.9 29v3.1h3M139.2 38.4h-3.1l-13.1 17.1M80.8 58.6l22.4 3.7M86.9 41.2l.1 35.8M157.7 49h-3l-22.3 9.9M107.8 64.3l.1 35.7M117.3 64.2l.1 35.8M87 83.1l.1 38.9M104.8 97.5h3.1M110.9 97.5h3.4M104.7 112v19.1M130.1 112v19"/>
<path d="M201.6 116.8h3l1.4 10.1M217.6 109.2v27.2M220.6 111.8h2.4M239.3 111.8h2.3M244.7 109.2v27.2M90.1 137.6h19.7M92.7 131.5v3M107.8 128.5h1.4M109.8 125h-25.3M127.1 128.4l-1.6 .1M130.7 134.2h22.3M150.5 137.2v5.9"/>
<path d="M157.4 129.1l-3 .6M159.9 126.1l1.9 9.7M167.2 136.9l-4.6 .7M174.9 123.2l1.9 9.7M177.8 136.9l-.9 5.8M181.4 124.6l-3 .5M207.1 134.3l.4 3M209 129.5l-31.6 4.5M209.2 130.9l-31.8 4.6M230 134.6h42.9M230 136.2h42.9M231.6 137.7h20.6"/>
<path d="M252.7 128.5h-3v3.1M252.9 122.3h-3.1l-3.3 12.5M270.3 139.2v4.6h-3M270.3 128.5v3.1M90.1 146.1h13.8M92.7 149.2v3M130.6 146.1h22.4M150.5 146.1v3.1h-3.1M165.9 140.1l1.6 2.7 1.5 1.7M180.3 140.6l21.6 3.5M188.2 140.3l-1.5 2.6-1.6 1.6M218.6 146.7l21.6 3.4"/>
<path d="M243.7 147.3l-.9 5.8M246.2 147.2l1.5 4.8h3M249.7 140.7v3"/>
</g>
<g fill="#000" stroke="#000" stroke-width=".2">
<path d="M83 14.7h1l-.5 3zM99.9 19.9h1l-.5 3.1zM83.5 26.4l.5 3.1h-1zM100.4 24.5l.5 3h-1zM131.3 21.3h1.1l-.5 3.1zM131.9 26l.5 3h-1zM86.9 38.1l.5 3.1h-1zM122.6 55.2l.8 .7-2.2 2zM129.6 60.1l2.6-1.7 .4 .9zM103.3 61.8l2.9 1h-3.1zM107.9 97.5l3-.5v1zM114.3 97l3.1 .5-3.1 .5z"/>
<path d="M217.6 111.8l3-.5v1zM241.6 111.3l3.1 .5-3.1 .5zM86.6 122h1l-.5 3zM92.2 134.5h1l-.5 3.1zM104.7 128.5l3.1-.5v1zM127.1 127.9l3 .5-3 .6zM150.5 134.2l.5 3h-1zM157.3 128.6l3.1-.1-2.9 1.1zM175.4 125.7l2.9-1.1 .2 1zM205.5 126.9l1-.1v3.1zM206.7 131.3l.9 2.9-1 .2zM246 134.7l1 .3-1.3 2.8z"/>
<path d="M249.2 131.6h1l-.5 3zM269.8 131.6h1l-.5 3zM270.3 136.2l.5 3h-1zM92.7 146.1l.5 3.1h-1zM150 143.1h1l-.5 3zM165.1 137.2l1.3 2.8-1 .3zM177.3 140.2l3.1-.1-.2 1zM189 137.4l-.3 3-1-.2zM240.3 149.6l2.9 1h-3zM245.3 144.3l1.4 2.8-1 .3zM249.7 137.7l.5 3h-1z"/>
</g>
<!-- layer: Hatching -->
<g fill="none" stroke="#000" stroke-width=".25">
<path d="M108.4 17.7l-1.6 1.6M112.9 17.7l-1.6 1.6M117.4 17.7l-1.6 1.6M121.9 17.7l-1.6 1.6M126.4 17.7l-1.6 1.6M129.9 18.6l-.6 .7M106.1 24.5l-1.5 1.5M109.1 21.5l-1.4 1.5M110.7 24.5l-1.4 1.3M113.6 21.5l-2.7 2.7M114.1 25.5l-.5 .5M118.1 21.5l-3 2.9"/>
<path d="M122.6 21.5l-2.9 2.9M124.2 24.4l-1.6 1.6M127.1 21.5l-1.5 1.4M128.6 24.4l-1.5 1.6"/>
</g>
<!-- layer: Annotations -->
<g fill="none" stroke="#000" stroke-width=".25">
<path d="M62.8 22.3h6.1v6.1h-6.1zM65.9 28.4v6.8M103.9 38.1l-42.3 .1M93.7 41.6h6.3v6.3h-6.3zM100 44.7h16.1l.6 8.9M111.7 63h-10.7v6.1M114.1 63h2.4M118.9 63h2.3M120.5 71.8l8.3 23h30.1v-6.1h-27.1v12.2h19.8v-6.1M123.6 63l10.8-.1v6.2M132.6 91.8h4.6M134.9 89.5v4.6"/>
<path d="M137.9 88.7v12.2M146.6 88.7v6.1M147.2 94.8v6.1M150.7 88.7v6.1M154.5 88.7v6.1M209.2 97h6.1v6.1h-6.1zM133.1 107.4h6.3M139.4 104.3h6.1v6.1h-6.1zM215.3 100.1h8.5v31.5"/>
<circle cx="134.9" cy="97.9" r="1.31"/>
<circle cx="134.9" cy="91.7" r="1.31"/>
<circle cx="134.9" cy="97.9" r="2.31"/>
</g>
<path d="M65.9 35.2l1.8 3h-3.6zM116.7 53.6l1.9 2.9-3.5 .2zM100 69.1h2l-1 6.1zM119.5 69l1.5 2.7-1 .3zM133.4 69.1h2l-1 6.1zM130.1 105.6l3 1.8-3 1.7zM223.8 131.6l1.8 3h-3.5z" fill="#000" stroke="#000" stroke-width=".2"/>
<!-- layer: Center Lines -->
<path d="M107.8 58.4v1.9M117.3 56.7v3.6M103.1 63h2M106.9 63h1.7M107.8 62.1v1.8M107.8 65.7v2M110.4 63h4.2M116.4 63h1.8M117.3 62.1v1.8M117.3 65.7v3.5M120 63h3.5" fill="none" stroke="#000" stroke-width=".25"/>
<g font-size="8.9" fill="#545454">
<text x="121.1" y="174.1">US</text>
<text x="115.3" y="192.6">US:A</text>
</g>
<g font-size="8.5">
<text x="153.8" y="21.3">SECTION A-A</text>
<text x="160.3" y="31.5">SCALE 1:1</text>
<text x="98.2" y="85.9">A</text>
<text x="131.6" y="85.8">A</text>
<text x="184.1" y="168.2">E27G6MC02</text>
</g>
<g font-size="5.7">
<text x="247.3" y="162.9">GROUP</text>
<text x="256.1" y="169.7">6</text>
</g>
<g font-size="5.3" fill="#545454">
<text x="109.7" y="161.6">UNITS: IN</text>
<text x="148" y="161.6">SCALE:1:1</text>
<text x="184.8" y="160.4">PART NO</text>
<text x="184.8" y="176.3">PART NAME:</text>
</g>
<g font-size="4.9" fill="#545454">
<text x="184.3" y="186.5">DRAWN BY:</text>
<text x="244.6" y="186.5">DATE:</text>
<text x="184.4" y="192.4">CHECKED BY:</text>
<text x="244.6" y="192.3">DATE:</text>
<text x="184.7" y="198.2">APPROVED BY:</text>
<text x="244.6" y="198.1">DATE:</text>
<text x="184.3" y="204.1">INTERPRET GD&amp;T TO:</text>
</g>
<g font-size="4.4" fill="#545454">
<text x="116.5" y="184">IMPERIAL</text>
<text x="184.3" y="181.5">PAGE # 1/1</text>
</g>
<g font-size="4.3">
<text x="223" y="15.1">Part No:E27G6MC02</text>
<text x="77.7" y="23.6">.344in</text>
<text x="223" y="20.1">Next Assem:E27G6ASM02</text>
<text x="64.4" y="26.9">A</text>
<text x="136" y="33.6">.065in</text>
<text x="84.5" y="36.3">.058in</text>
<text x="140.6" y="39.9">2 x R.250in</text>
<text x="95.3" y="46.2">C</text>
<text x="159.2" y="50.5">4 x R.127in</text>
<text x="50.8" y="60">Ø.125in±.002in</text>
<text x="80.1" y="81.6">3.421in</text>
<text x="190.8" y="81.5">Notes:</text>
<text x="190.6" y="86.6">·</text>
<text x="200.1" y="86.6">Text is in Savoye LET, size</text>
<text x="138.3" y="93.3">.001</text>
<text x="147" y="93.3">D</text>
<text x="151.1" y="93.3">B</text>
<text x="155.3" y="93.3">A</text>
<text x="199.8" y="91.7">.375in</text>
<text x="92" y="99">.375in</text>
<text x="138.3" y="99.4">.003</text>
<text x="147.9" y="99.4">A</text>
<text x="210.6" y="101.6">D</text>
<text x="141" y="108.8">B</text>
<text x="224" y="113.3">1.066in</text>
<text x="188.7" y="118.3">.055in</text>
<text x="254.1" y="123.8">R.167in</text>
<text x="110.3" y="130">1.000in</text>
<text x="162.1" y="128.6">.601in</text>
<text x="253.9" y="130">.120in</text>
<text x="86.9" y="143.3">.337in</text>
<text x="168.3" y="149.1">162.922°</text>
<text x="203.4" y="146.9">2.630in</text>
<text x="254.4" y="145.3">.062in</text>
<text x="134.6" y="150.7">.470in</text>
<text x="251.9" y="153.5">R.100in</text>
<text x="7.9" y="166.5">RGD8345 Resin</text>
<text x="83.7" y="166.7">.005</text>
<text x="84.2" y="172.7">.1</text>
<text x="7.9" y="179.2">PLA Plastic</text>
<text x="84.1" y="179">.03125</text>
<text x="219" y="176.1">MONEY CLIP</text>
<text x="28.3" y="184.8">N/A</text>
<text x="226.4" y="180.8">Company: PROTECH SIX</text>
<text x="31" y="191.4">N/A</text>
<text x="84.3" y="191">.010</text>
<text x="212.7" y="186.1">CALEB WRIGHT</text>
<text x="258.4" y="186.4">12/3/18</text>
<text x="84.4" y="196.9">.002</text>
<text x="217.5" y="192.4">Josh DeWitt</text>
<text x="258.7" y="192.5">12/4/18</text>
<text x="8.1" y="203.8">Waterjet cleaned</text>
<text x="221.4" y="198.6">S P Baehr</text>
<text x="258.8" y="198.3">12/4/18</text>
<text x="98.1" y="204">.025</text>
<text x="244.4" y="204.2">ASME Y14.5</text>
</g>
<g font-size="3.5" fill="#545454">
<text x="7.2" y="159.1">MATERIAL:</text>
<text x="57.9" y="165.5">LINEAR:</text>
<text x="79.6" y="165.5">±</text>
<text x="7.2" y="171.8">MATERIAL ALTERNATE:</text>
<text x="58.2" y="171.8">ANGLES:</text>
<text x="79.5" y="171.8">±</text>
<text x="57.9" y="178.2">RADII:</text>
<text x="79.2" y="178.2">±</text>
<text x="7.2" y="184.5">HARDNESS:</text>
<text x="62.8" y="185.3">EDGE/CORNER BREAKS</text>
<text x="7.3" y="190.9">CASE DEPTH:</text>
<text x="7.3" y="197.2">SURFACE TREATMENT:</text>
<text x="57.9" y="203.6">RADII, UNLESS NOTED:</text>
</g>
<g font-size="3.2" fill="#545454">
<text x="57.1" y="159.4">TOLERANCES, UNLESS NOTED</text>
<text x="58.1" y="190.6">OUTSIDE MAX:</text>
<text x="57.9" y="196.4">INSIDE MAX:</text>
</g>
<text font-size="2.7" fill="#545454" x="147.5" y="191.2">THIRD ANGLE PROJECTION</text>
<g font-size="2" fill="#545454">
<text x="108.9" y="200.8">PERFORMANCE OF WORK FOR E27 PROTECTED SIX, OR ENGINEERING</text>
<text x="108.9" y="203.1">HOMEWORK. ALL QUESTIONS MUST BE REFERRED TO E27 GROUP 6.</text>
</g>
</svg>
